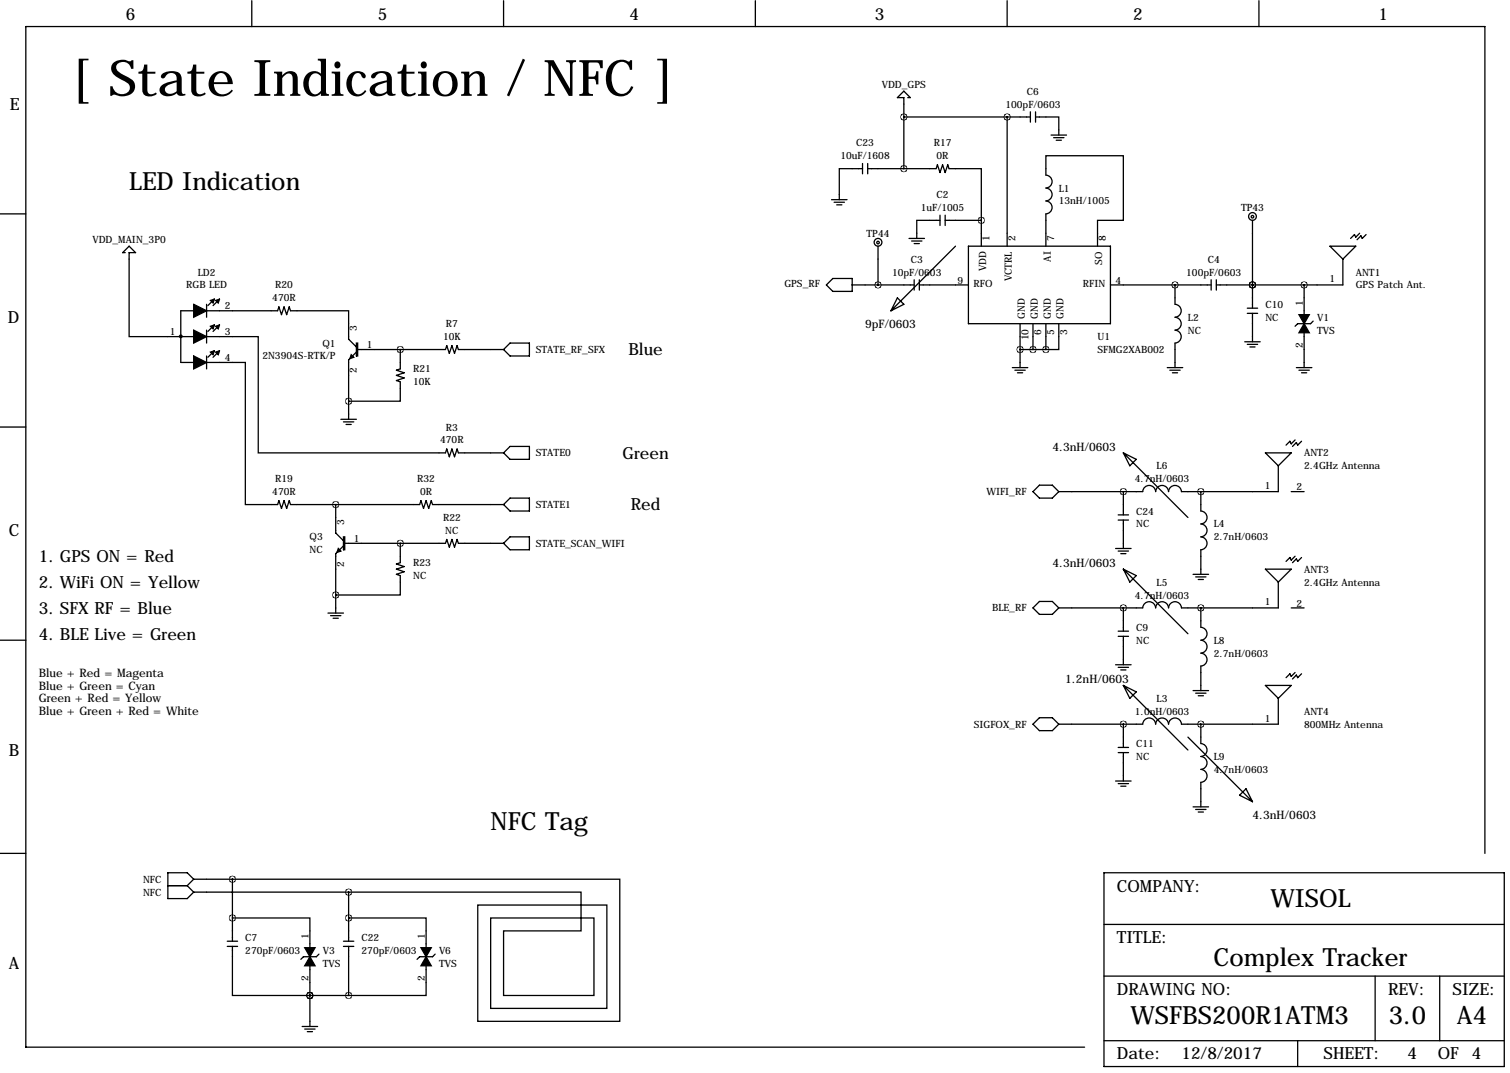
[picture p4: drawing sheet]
<svg xmlns="http://www.w3.org/2000/svg" width="297mm" height="211mm" viewBox="0 0 297 211" stroke-linecap="round" stroke-linejoin="round" font-family="sans-serif">
<g fill="none" stroke="#000" stroke-width=".25">
<path d="M49.5 .1v5.1M99.1 .1v5.1M148.6 .1v5.1M178.6 19.2h.5l-1.3-1.3-1.3 1.3h1.3v14M198.1 .1v5.1M247.6 .1v5.1M163.6 39.3h3M164.1 39.8h2M169.7 33.2h-4.6v6.1M169.7 32.1v2.1M170.7 33.2h13.4l.3-.8 .5 1.5 .5-1.5 .5 1.5 .5-1.5 .3 .8h6.3v10.1M170.7 32.1v2.1"/>
<path d="M177.8 23h24.9M198.1 23v25.4M202.7 22v2M203.7 23h4.6v3.6M203.7 22v2M206.8 26.6h3M207.3 27.1h2M207.8 27.6h1M0 42.1h5.1M24.6 49.7h-.5l1.3-1.3 1.3 1.3h-1.3v16.5h12.7M40.6 59.8v2.6M42.2 58.8l-1.3 1.3"/>
<path d="M43.2 58.8l-1.3 1.3M162.6 56l1.2-1.2h3.8v2.5h-3.8zM164.6 40.3h1M167.6 56h12.2M172.7 48.4v7.6M176.5 58.6l1.3 1.2-2.5 1.3zM178.8 46.9h3.1M179.3 47.4h2.1M179.8 55v2M179.8 47.9h1M180.8 56h9.7M180.8 55v2"/>
<path d="M184.9 43.3h-4.6v3.6M184.9 42.3v2M185.9 42.3v2M185.9 43.3h7.1M188 48.4l-12.7 12.7M190.5 48.4h27.9v15.2h-27.9zM193 43.3v5.1M205.7 48.4v-6.3a1.27 1.27 0 0 0 1.3-1.3 1.27 1.27 0 0 0-1.3-1.3 1.27 1.27 0 0 0 1.3-1.3 1.27 1.27 0 0 0-1.3-1.2 1.27 1.27 0 0 0 1.3-1.3 1.27 1.27 0 0 0-1.2-1.3l-.1-3.8h15.3v12.7h-5.1v5.1M218.4 56h19.9M231.1 56l.1 3.8a1.27 1.27 0 0 1 1.2 1.3 1.27 1.27 0 0 1-1.3 1.3 1.27 1.27 0 0 1 1.3 1.2 1.27 1.27 0 0 1-1.3 1.3 1.27 1.27 0 0 1 1.3 1.3 1.27 1.27 0 0 1-1.3 1.3v4.8M238.3 55v2M239.3 55v2"/>
<path d="M246.4 56h.1M246.4 43.3v17.3M256.5 56v5.9M261.6 48.4h5.1l-2.5 2.5zM264.2 50.9v5.1h-24.9M267.5 45.9l-.8 .7-.3-.5-.7 .8M268.7 46.1l-.7 .8-.3-.5-.7 .7M38.1 61.1h-2.5v10.2h2.5M40.6 61.1h14l.3-.8 .5 1.6 .5-1.6 .5 1.6 .5-1.6 .2 .8h11.5v5.6l1.5 1.5v-.2M40.6 66.2h10.2v22.8h36.8l.3-.7 .5 1.5 .5-1.5 .5 1.5 .5-1.5 .3 .7h8.9M40.6 71.3h7.7v27.9h6.3l.3-.8 .5 1.6 .5-1.6 .5 1.6 .5-1.6 .2 .8h25.4l.3-.8 .5 1.6 .5-1.6 .5 1.6 .5-1.6 .3 .8h14M40.6 64.9v2.6"/>
<path d="M40.6 70v2.5M42.2 63.9l-1.3 1.3M42.2 69l-1.3 1.2M43.2 63.9l-1.3 1.3M43.2 69l-1.3 1.2M70.1 69.2l-1.5 1.6v11.6M70.4 68.7h17.2l.3-.7 .5 1.5 .5-1.5 .5 1.5 .5-1.5 .3 .7h8.9M78.7 68.7v3.8l-.7 .3 1.5 .5-1.5 .5 1.5 .5-1.5 .5 .7 .3v3.8h-10.1M99.1 68.7l1.2-1.2h3.8v2.5h-3.8zM199.1 72.3h3.1M199.6 72.8h2.1M200.2 73.3h1"/>
<path d="M200.7 68.7h5M200.7 63.6v8.7M203.2 63.6v5.1M205.7 63.6v5.1M208.3 63.6v5.1h-2.6M229.6 72.3h3.1M230.1 72.8h2.1M230.6 73.3h1M244.9 67.2h3M245.4 60.6h2M245.4 61.6h2M245.4 67.7h2"/>
<path d="M245.9 68.2h1M246.4 61.6v5.6M255 72.3h3.1M255.5 72.8h2.1M256 73.3h1M256.5 65.4v6.9M258.3 63.1l-.5 .5h-2.5l-.5 .5M0 84h5.1M66 99.2v5.6l1.6 1.5v-.2M67.1 82.4h3M67.6 82.9h2M68.1 83.5h1"/>
<path d="M99.1 99.2l1.2-1.3h3.8v2.6h-3.8zM100.3 87.8h3.8v2.5h-3.8l-1.2-1.3zM204.5 95.4h2.5l1.3 1.3-1.3 1.2h-2.5l-1.3-1.2zM208.3 96.7h16.5M221 89l12.7 12.7M221 89l2.5 1.3-1.3 1.3zM221 96.7v4.5M224.8 96.6a1.27 1.27 0 0 1 1.3-1.2 1.27 1.27 0 0 1 1.2 1.3M227.3 96.6a1.27 1.27 0 0 1 1.3-1.2 1.27 1.27 0 0 1 1.3 1.3M236.2 96.7v3.8M248.9 89h5.1l-2.5 2.6zM251.5 91.6v5.1h-19.1a1.27 1.27 0 0 0-1.3-1.3 1.27 1.27 0 0 0-1.2 1.2"/>
<path d="M254 96.7h2.5M254.8 86.5l-.8 .8-.3-.5-.7 .7M256 86.8l-.7 .7-.3-.5-.7 .8M67.6 107.3l-1.6 1.6v11.6M67.8 106.8h19.8l.3-.7 .5 1.5 .5-1.5 .5 1.5 .5-1.5 .3 .7h8.9M78.7 106.8v3.8l-.7 .3 1.5 .5-1.5 .5 1.5 .5-1.5 .5 .7 .3v3.8h-12.7M99.1 106.8l1.2-1.2h3.8v2.5h-3.8zM203.2 119.5l1.3-1.2h2.5l1.3 1.2-1.3 1.3h-2.5zM219.5 107.8h3M220 101.2h2M220 102.2h2M220 108.3h2"/>
<path d="M220.5 108.9h1M221 111.9l12.7 12.7M221 111.9l2.5 1.3-1.3 1.2zM221 102.2v5.6M221 119.5v4.6M234.7 112.9h3M235.2 113.4h2M235.7 113.9h1M236.2 119.5v3.8M236.2 100.5a1.27 1.27 0 0 1 1.2 1.2 1.27 1.27 0 0 1-1.2 1.3M236.2 103a1.27 1.27 0 0 1 1.2 1.3 1.27 1.27 0 0 1-1.2 1.3M236.2 105.6a1.27 1.27 0 0 1 1.2 1.2 1.27 1.27 0 0 1-1.2 1.3v4.8"/>
<path d="M248.9 111.9h5.1l-2.5 2.5zM251.5 114.4v5.1h-19.1a1.27 1.27 0 0 0-1.3-1.2 1.27 1.27 0 0 0-1.2 1.2 1.27 1.27 0 0 0-1.3-1.2 1.27 1.27 0 0 0-1.3 1.2 1.27 1.27 0 0 0-1.2-1.2 1.27 1.27 0 0 0-1.3 1.2h-16.5M254 119.5h2.5M254.8 109.4l-.8 .7-.3-.5-.7 .8M256 109.6l-.7 .8-.3-.5-.7 .7M0 125.9h5.1M64.5 120.5h3.1M65 121h2.1M65.5 121.6h1M219.5 130.7h3M220 124.1h2M220 125.1h2"/>
<path d="M220 131.2h2M220.5 131.7h1M221 134.8l12.7 12.7M221 134.8l2.5 1.2-1.3 1.3zM221 125.1v5.6M234.7 135.8h3M235.2 136.3h2M235.7 136.8h1M236.2 123.3a1.27 1.27 0 0 1 1.2 1.3 1.27 1.27 0 0 1-1.2 1.3M236.2 125.9a1.27 1.27 0 0 1 1.2 1.2 1.27 1.27 0 0 1-1.2 1.3M236.2 128.4a1.27 1.27 0 0 1 1.2 1.3 1.27 1.27 0 0 1-1.2 1.3v4.8M248.9 134.8h5.1l-2.5 2.5z"/>
<path d="M251.5 137.3v5.1h-19.1a1.27 1.27 0 0 0-1.3-1.2 1.27 1.27 0 0 0-1.2 1.2 1.27 1.27 0 0 0-1.3-1.2 1.27 1.27 0 0 0-1.3 1.2 1.27 1.27 0 0 0-1.2-1.2 1.27 1.27 0 0 0-1.3 1.2h-16.5M254.8 132.2l-.8 .8-.3-.5-.7 .7M256 132.5l-.7 .7-.3-.5-.7 .8M204.5 141.1h2.5l1.3 1.3-1.3 1.3h-2.5l-1.3-1.3zM219.5 153.6h3M220 147h2M220 148h2M220 154.1h2M220.5 154.6h1M221 142.4v4.6M221 148v5.6M233.7 144.9l12.7 12.7"/>
<path d="M234.7 158.6h3M235.2 159.1h2M235.7 159.7h1M236.2 142.4v3.8M236.2 146.2a1.27 1.27 0 0 1 1.2 1.3 1.27 1.27 0 0 1-1.2 1.2M236.2 148.7a1.27 1.27 0 0 1 1.2 1.3 1.27 1.27 0 0 1-1.2 1.3M236.2 151.3a1.27 1.27 0 0 1 1.2 1.2 1.27 1.27 0 0 1-1.2 1.3v4.8M245.1 155.1l1.3 2.5-2.6-1.2zM0 167.8h5.1M33 174.1h3.8M36.8 174.1l1.3 1.3M38.1 172.9l-1.3-1.3h-3.8v5.1h3.8l1.3-1.3"/>
<path d="M38.1 175.4h30.5M38.1 172.9h7.6M38.1 172.9l-1.3 1.2M45.7 172.9h76.2v27.9h-27.9v-22.9h25.4v20.4h-22.9v-17.8h20.3v15.2h-17.7v-12.7h15.2v-7.6h-45.7M45.7 172.9v12.2M68.6 175.4v9.7M217.2 171.6h78.7v38.1h-78.7zM292.1 167.8v-162.6h-287v200.7h208.3M44.7 185.1h2M44.7 186.1h2M45.7 180.5h15.3v5.8M45.7 186.1v9.6h15.3"/>
<path d="M61 195.7h.1M61 189.9v11.9M61 195.7h7.6M62.7 187.6l-.5 .5h-2.5l-.5 .5M67.6 185.1h2M67.6 186.1h2M68.6 180.5h15.2v5.8M68.6 186.1v9.6M83.8 189.9v5.8h-15.2M85.6 187.6l-.5 .5h-2.6l-.5 .5M217.2 191.9h78.7M217.2 181.8h78.7"/>
<path d="M270.5 191.9v12.7M283.2 191.9v12.7M59.4 201.8h3.1M59.9 202.3h2.1M60.5 202.8h1M217.2 204.6h78.7M255.3 204.6v5.1"/>
<circle cx="172.7" cy="47.6" r=".76"/>
<circle cx="172.7" cy="47.7" r=".25"/>
<circle cx="246.4" cy="42.6" r=".76"/>
<circle cx="246.4" cy="42.6" r=".25"/>
<circle cx="35.6" cy="66.1" r=".25"/>
</g>
<g fill="#000" stroke="#000" stroke-width=".25">
<path d="M38.1 59.8l2.5 1.3-2.5 1.3zM41.4 59.1l.8-.3-.3 .8zM42.4 59.1l.8-.3-.3 .8zM38.1 64.9l2.5 1.3-2.5 1.3zM38.1 70l2.5 1.3-2.5 1.2zM41.4 64.1l.8-.2-.3 .8zM41.4 69.2l.8-.2-.3 .7zM42.4 64.1l.8-.2-.3 .8zM42.4 69.2l.8-.2-.3 .7zM69.1 69.7l.5 .5-.8 .3zM70.1 67.5h.3v2.5h-.3zM255.5 61.9h2.1l-1.1 1.7z"/>
<path d="M256.5 63.6l1.1 1.8h-2.1zM66.5 107.8l.6 .5-.8 .3zM67.6 105.6h.2v2.5h-.2zM59.9 186.3h2.1l-1 1.8zM61 188.1l1 1.8h-2.1zM82.8 186.3h2l-1 1.8zM83.8 188.1l1 1.8h-2z"/>
</g>
<path d="M78.7 68.7a.05 .05 0 0 0 .1 0 .05 .05 0 0 0-.1 0zM68.5 78.9a.05 .05 0 0 0 .1 0 .05 .05 0 0 0-.1 0zM78.7 106.8a.05 .05 0 0 0 .1 0 .05 .05 0 0 0-.1 0zM66 117a.05 .05 0 0 0 .1 0 .05 .05 0 0 0-.1 0zM45.7 172.9a.05 .05 0 0 0 .1 0 .05 .05 0 0 0-.1 0zM45.7 180.5a.05 .05 0 0 0 .1 0 .05 .05 0 0 0-.1 0zM68.5 180.5a.05 .05 0 0 0 .1 0 .05 .05 0 0 0-.1 0zM68.5 195.7a.05 .05 0 0 0 .1 0 .05 .05 0 0 0-.1 0zM60.9 195.7a.05 .05 0 0 0 .1 0 .05 .05 0 0 0-.1 0zM60.9 195.7a.05 .05 0 0 0 .1 0 .05 .05 0 0 0-.1 0zM66 99.2a.05 .05 0 0 0 .1 0 .05 .05 0 0 0-.1 0zM246.3 56a.05 .05 0 0 0 .1 0 .05 .05 0 0 0-.1 0zM231.1 56a.05 .05 0 0 0 .1 0 .05 .05 0 0 0-.1 0zM205.7 68.7a.05 .05 0 0 0 .1 0 .05 .05 0 0 0-.1 0zM200.6 68.7a.05 .05 0 0 0 .1 0 .05 .05 0 0 0-.1 0zM256.5 56a.05 .05 0 0 0 .1 0 .05 .05 0 0 0-.1 0zM193 43.3a.05 .05 0 0 0 .1 0 .05 .05 0 0 0-.1 0zM246.3 56a.05 .05 0 0 0 .1 0 .05 .05 0 0 0-.1 0zM172.7 56a.05 .05 0 0 0 .1 0 .05 .05 0 0 0-.1 0zM198.1 23a.05 .05 0 0 0 .1 0 .05 .05 0 0 0-.1 0zM236.2 96.7a.05 .05 0 0 0 .1 0 .05 .05 0 0 0-.1 0zM236.2 119.5a.05 .05 0 0 0 .1 0 .05 .05 0 0 0-.1 0zM236.2 142.4a.05 .05 0 0 0 .1 0 .05 .05 0 0 0-.1 0zM220.9 96.7a.05 .05 0 0 0 .1 0 .05 .05 0 0 0-.1 0zM220.9 119.5a.05 .05 0 0 0 .1 0 .05 .05 0 0 0-.1 0zM220.9 142.4a.05 .05 0 0 0 .1 0 .05 .05 0 0 0-.1 0zM68.5 175.4a.05 .05 0 0 0 .1 0 .05 .05 0 0 0-.1 0z" fill="#000" stroke="#000" stroke-width="1.3"/>
<text font-size="9.9" x="14" y="18.8">[ State Indication / NFC ]</text>
<g font-size="4.9">
<text x="25.4" y="37.4">LED Indication</text>
<text x="96.5" y="163.2">NFC Tag</text>
<text x="249.9" y="178.4">WISOL</text>
<text x="238.7" y="189.8">Complex Tracker</text>
<text x="222.4" y="201.3">WSFBS200R1ATM3</text>
<text x="273.2" y="201.3">3.0</text>
<text x="286.6" y="201.3">A4</text>
</g>
<g font-size="3.3">
<text x="24.8" y="3.8">6</text>
<text x="74.3" y="3.8">5</text>
<text x="123.8" y="3.8">4</text>
<text x="172.1" y="3.8">3</text>
<text x="222.9" y="3.8">2</text>
<text x="271.2" y="3.8">1</text>
<text x="1.9" y="21.6">E</text>
<text x="1.5" y="63.5">D</text>
<text x="123.6" y="69.9">Blue</text>
<text x="122.5" y="90.2">Green</text>
<text x="124.1" y="100.4">Red</text>
<text x="1.7" y="105.4">C</text>
<text x="7.6" y="110.5">1. GPS ON = Red</text>
<text x="7.6" y="115.6">2. WiFi ON = Yellow</text>
<text x="7.6" y="125.8">4. BLE Live = Green</text>
<text x="7.6" y="120.7">3. SFX RF = Blue</text>
<text x="1.7" y="148.6">B</text>
<text x="219.7" y="175.3">COMPANY:</text>
<text x="219.7" y="185.4">TITLE:</text>
<text x="1.7" y="190.5">A</text>
<text x="219.7" y="195.6">DRAWING NO:</text>
<text x="273.1" y="195.6">REV:</text>
<text x="285.8" y="195.6">SIZE:</text>
<text x="219.7" y="208.3">Date:</text>
<text x="232.4" y="208.3">12/8/2017</text>
<text x="260.4" y="208.3">SHEET:</text>
<text x="276.9" y="208.3">4</text>
<text x="282.8" y="208.3">OF</text>
<text x="289.6" y="208.3">4</text>
</g>
<g font-size="2.3">
<text x="170.2" y="64.4">9pF/0603</text>
<text x="207" y="88.6">4.3nH/0603</text>
<text x="207" y="111.4">4.3nH/0603</text>
<text x="7.6" y="133">Blue + Red = Magenta</text>
<text x="7.6" y="135.6">Blue + Green = Cyan</text>
<text x="209.6" y="134.3">1.2nH/0603</text>
<text x="7.6" y="138.1">Green + Red = Yellow</text>
<text x="7.6" y="140.6">Blue + Green + Red = White</text>
<text x="246.4" y="161">4.3nH/0603</text>
</g>
<g font-size="2">
<text x="173.5" y="17.3">VDD_GPS</text>
<text x="197.8" y="21.2">100pF/0603</text>
<text x="202" y="18.6">C6</text>
<text x="168.4" y="28.8">C23</text>
<text x="183.7" y="28.8">R17</text>
<text x="165.3" y="31.3">10uF/1608</text>
<text x="184.2" y="31.3">0R</text>
<text x="181.1" y="41.5">1uF/1005</text>
<text x="184.2" y="38.9">C2</text>
<text x="208.3" y="37.7">L1</text>
<text x="208.3" y="40.2">13nH/1005</text>
<text x="244.1" y="41.5">TP43</text>
<text x="18.2" y="47.8">VDD_MAIN_3P0</text>
<text x="170.5" y="46.6">TP44</text>
<text x="194.7" y="47.4" transform="rotate(-90 194.7 47.4)">1</text>
<text x="199.8" y="47.4" transform="rotate(-90 199.8 47.4)">2</text>
<text x="207.4" y="47.4" transform="rotate(-90 207.4 47.4)">7</text>
<text x="217.5" y="47.4" transform="rotate(-90 217.5 47.4)">8</text>
<text x="179.2" y="51.6">C3</text>
<text x="194" y="53.4" transform="rotate(-90 194 53.4)">VDD</text>
<text x="206.7" y="51.4" transform="rotate(-90 206.7 51.4)">AI</text>
<text x="216.8" y="52" transform="rotate(-90 216.8 52)">SO</text>
<text x="237.6" y="51.6">C4</text>
<text x="36.6" y="56.7">RGB LED</text>
<text x="38.9" y="54.2">LD2</text>
<text x="53.6" y="59.3">470R</text>
<text x="54.1" y="56.7">R20</text>
<text x="154.3" y="56.5">GPS_RF</text>
<text x="175.5" y="54.2">10pF/0603</text>
<text x="188.4" y="55.8">9</text>
<text x="191.5" y="56.5">RFO</text>
<text x="199.1" y="55.3" transform="rotate(-90 199.1 55.3)">VCTRL</text>
<text x="213" y="56.5">RFIN</text>
<text x="219.5" y="55.8">4</text>
<text x="233.3" y="54.2">100pF/0603</text>
<text x="261.5" y="55.5">1</text>
<text x="266.7" y="54.2">ANT1</text>
<text x="266.7" y="56.7">GPS Patch Ant.</text>
<text x="33.4" y="65.9">1</text>
<text x="44.2" y="60.8">2</text>
<text x="44.2" y="65.9">3</text>
<text x="70.2" y="65.2" transform="rotate(-90 70.2 65.2)">3</text>
<text x="87.7" y="64.3">R7</text>
<text x="201.6" y="62.6" transform="rotate(-90 201.6 62.6)">GND</text>
<text x="204.1" y="62.6" transform="rotate(-90 204.1 62.6)">GND</text>
<text x="204.8" y="65.8" transform="rotate(-90 204.8 65.8)">6</text>
<text x="206.7" y="62.6" transform="rotate(-90 206.7 62.6)">GND</text>
<text x="207.4" y="65.8" transform="rotate(-90 207.4 65.8)">5</text>
<text x="209.2" y="62.6" transform="rotate(-90 209.2 62.6)">GND</text>
<text x="209.9" y="65.8" transform="rotate(-90 209.9 65.8)">3</text>
<text x="233.7" y="63.1">L2</text>
<text x="233.7" y="65.6">NC</text>
<text x="248.9" y="60.5">C10</text>
<text x="248.9" y="63.1">NC</text>
<text x="256.3" y="60.1" transform="rotate(-90 256.3 60.1)">1</text>
<text x="259.1" y="63.1">V1</text>
<text x="259.1" y="65.6">TVS</text>
<text x="44.2" y="71">4</text>
<text x="51.6" y="70.7">2N3904S-RTK/P</text>
<text x="63.4" y="68.1">Q1</text>
<text x="72.1" y="68.5">1</text>
<text x="87.2" y="66.9">10K</text>
<text x="105.4" y="69.4">STATE_RF_SFX</text>
<text x="202.3" y="66.9" transform="rotate(-90 202.3 66.9)">10</text>
<text x="215.9" y="66.9">U1</text>
<text x="215.9" y="69.4">SFMG2XAB002</text>
<text x="256.3" y="68.3" transform="rotate(-90 256.3 68.3)">2</text>
<text x="70.2" y="73.4" transform="rotate(-90 70.2 73.4)">2</text>
<text x="81.3" y="73.2">R21</text>
<text x="81.3" y="75.8">10K</text>
<text x="86.6" y="87.2">470R</text>
<text x="87.7" y="84.7">R3</text>
<text x="105.4" y="89.7">STATE0</text>
<text x="256.5" y="89.7">ANT2</text>
<text x="54.1" y="94.8">R19</text>
<text x="82.1" y="94.8">R32</text>
<text x="223.2" y="94.8">4.7nH/0603</text>
<text x="227.5" y="92.3">L6</text>
<text x="256.5" y="92.3">2.4GHz Antenna</text>
<text x="53.6" y="97.4">470R</text>
<text x="82.6" y="97.4">0R</text>
<text x="105.4" y="99.9">STATE1</text>
<text x="194" y="97.4">WIFI_RF</text>
<text x="223.5" y="101.2">C24</text>
<text x="248.8" y="96.2">1</text>
<text x="255" y="96.4">2</text>
<text x="60.9" y="106.2">Q3</text>
<text x="67.7" y="103.3" transform="rotate(-90 67.7 103.3)">3</text>
<text x="69.6" y="106.6">1</text>
<text x="87.2" y="102.4">R22</text>
<text x="87.6" y="105">NC</text>
<text x="105.4" y="107.5">STATE_SCAN_WIFI</text>
<text x="223.5" y="103.7">NC</text>
<text x="238.8" y="103.7">L4</text>
<text x="238.8" y="106.2">2.7nH/0603</text>
<text x="60.9" y="108.8">NC</text>
<text x="67.7" y="111.5" transform="rotate(-90 67.7 111.5)">2</text>
<text x="81.3" y="111.3">R23</text>
<text x="81.3" y="113.9">NC</text>
<text x="256.5" y="112.6">ANT3</text>
<text x="223.2" y="117.7">4.7nH/0603</text>
<text x="227.5" y="115.1">L5</text>
<text x="248.8" y="119">1</text>
<text x="255" y="119.3">2</text>
<text x="256.5" y="115.1">2.4GHz Antenna</text>
<text x="195.2" y="120.2">BLE_RF</text>
<text x="223.5" y="124">C9</text>
<text x="223.5" y="126.6">NC</text>
<text x="238.8" y="126.6">L8</text>
<text x="238.8" y="129.1">2.7nH/0603</text>
<text x="227.5" y="138">L3</text>
<text x="191.6" y="143.1">SIGFOX_RF</text>
<text x="223.2" y="140.5">1.0nH/0603</text>
<text x="248.8" y="141.9">1</text>
<text x="256.5" y="140.5">ANT4</text>
<text x="256.5" y="143.1">800MHz Antenna</text>
<text x="223.5" y="146.9">C11</text>
<text x="223.5" y="149.4">NC</text>
<text x="238.8" y="149.4">L9</text>
<text x="238.8" y="152">4.7nH/0603</text>
<text x="28.1" y="173.6">NFC</text>
<text x="28.1" y="176.1">NFC</text>
<text x="48.3" y="185">C7</text>
<text x="60.7" y="184.5" transform="rotate(-90 60.7 184.5)">1</text>
<text x="71.1" y="185">C22</text>
<text x="83.6" y="184.5" transform="rotate(-90 83.6 184.5)">1</text>
<text x="48.3" y="187.5">270pF/0603</text>
<text x="63.5" y="187.5">V3</text>
<text x="63.5" y="190.1">TVS</text>
<text x="71.1" y="187.5">270pF/0603</text>
<text x="86.4" y="187.5">V6</text>
<text x="86.4" y="190.1">TVS</text>
<text x="60.7" y="192.8" transform="rotate(-90 60.7 192.8)">2</text>
<text x="83.6" y="192.8" transform="rotate(-90 83.6 192.8)">2</text>
</g>
</svg>
